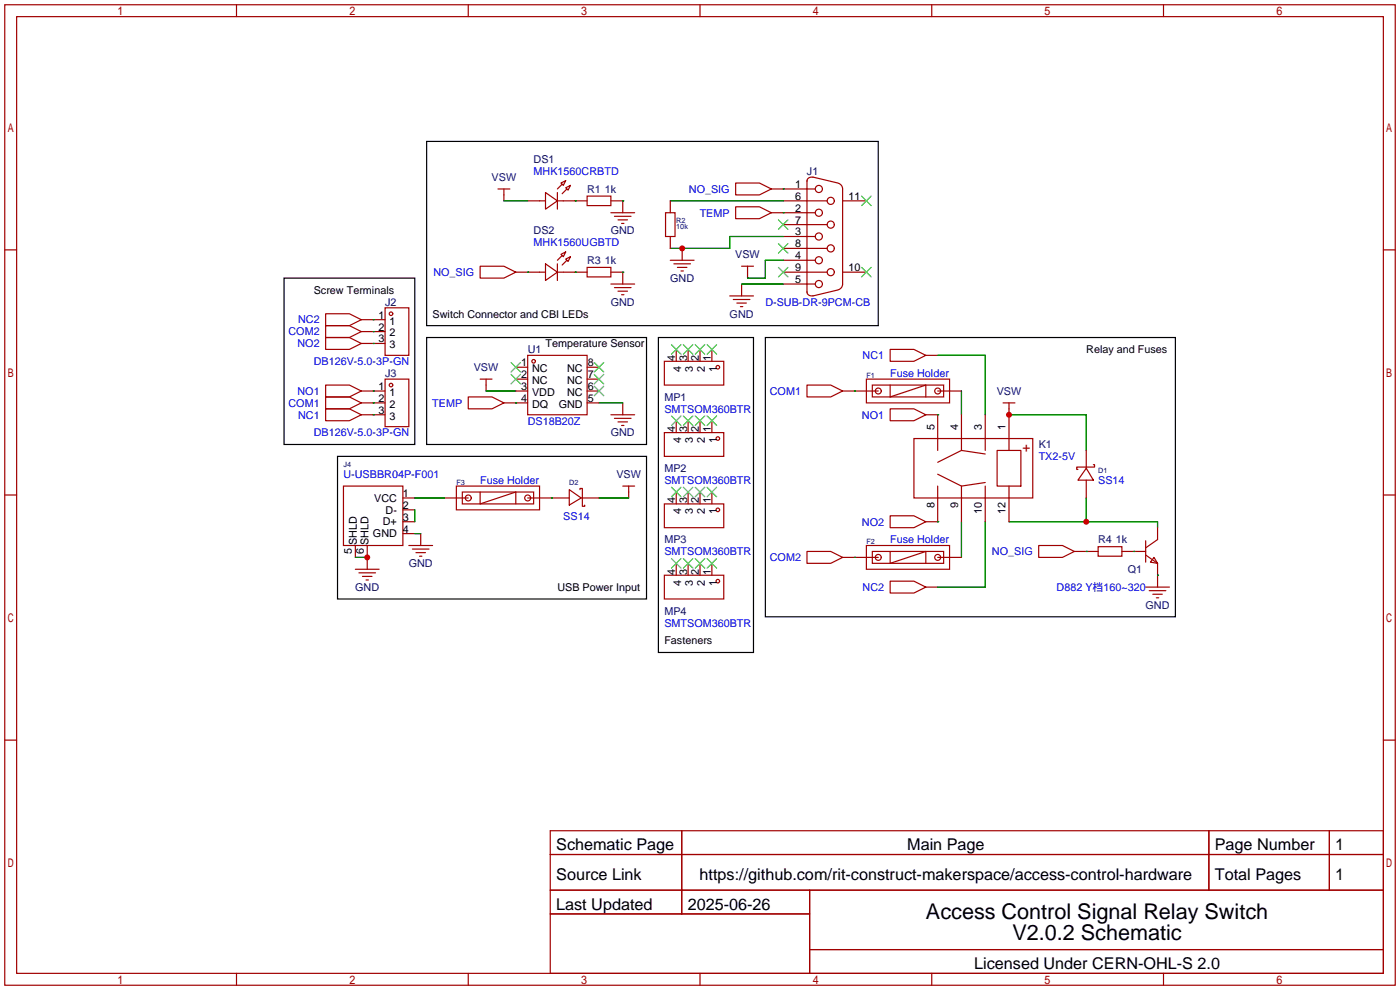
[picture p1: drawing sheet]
<svg xmlns="http://www.w3.org/2000/svg" width="299mm" height="212mm" viewBox="0 0 299 212" stroke-linecap="round" stroke-linejoin="round" font-family="sans-serif">
<g fill="none" stroke="#a10000" stroke-width=".25">
<path d="M1 1h297.2v209.6h-297.2zM3.6 3.6h292.1v204.4h-292.1zM50.5 1v2.6M100.1 1v2.6M149.6 1v2.6M199.1 1v2.6M248.7 1v2.6M119.9 39.1l1-.5-.5 1zM120.1 39.4l-1 1M157.2 39.1h5.1l2.5 1.3-2.5 1.3h-5.1zM172.5 38.6v23.9M173.7 37.8l5.4 1.3"/>
<path d="M173.8 37.9a1 1 0 0 0-1.3 .8M179.2 39.2a1.27 1.27 0 0 1 .9 1.2v20.3a1.27 1.27 0 0 1-1 1.2M1 53.4h2.6M102.6 56.9h5.1l2.5 1.3-2.5 1.2h-5.1zM106.4 40.4h2.6M107.7 40.4v2.5M110.2 58.2h6.4M112.8 42.9h3.8M116.6 56.4l2.5 1.8-2.5 1.7zM116.6 41.1l2.5 1.8-2.5 1.8zM119.1 58.2h6.4M119.1 41.1v3.6"/>
<path d="M119.1 56.4v3.5M119.1 42.9h6.4M119.9 54.4l1-.6-.5 1.1zM120.1 54.6l-1 1M120.9 55.4l1-.5-.5 1zM120.9 40.1l1-.5-.5 1zM121.2 55.6l-1.1 1M121.2 40.4l-1.1 1M125.5 41.9h5.1v2h-5.1zM125.5 57.2h5.1v2h-5.1zM130.6 58.2h2.5v2.5M130.6 42.9h2.5v2.6"/>
<path d="M130.6 45.5h5M131.3 46.2h3.6M132.1 47h2M132.8 47.8h.5M142.2 45.5h2.1v5h-2.1zM143.3 55.6h5M143.3 42.9v2.6M143.3 50.5v2.6M144 56.4h3.6M144.8 57.2h2M145.5 57.9h.5M145.8 53.1v2.5"/>
<path d="M157.2 44.2h5.1l2.5 1.3-2.5 1.2h-5.1zM158.5 56.9h2.5M159.8 56.9v2.5M164.8 40.4h9.4M164.8 45.5h9.4M167.4 58.2h9.4M167.4 42.9h9.4M167.4 53.1h9.4M167.4 48h9.4M167.4 55.6h6.8M167.4 50.5h6.8M180.1 58.2h5.1"/>
<path d="M180.1 42.9h5.1M295.7 53.4h2.5M69.6 67.1h5.1l2.5 1.2-2.5 1.3h-5.1zM69.6 69.6h5.1l2.5 1.3-2.5 1.2h-5.1zM69.6 72.1h5.1l2.5 1.3-2.5 1.3h-5.1zM77.2 68.3h5.1M77.2 70.9h5.1M77.2 73.4h5.1M82.3 65.8h5.1v10.1h-5.1zM110.2 78.5h2.6M112.8 75.9h12.7v12.7h-12.7zM125.5 78.5h2.5"/>
<path d="M130.6 60.7h5M131.3 61.5h3.6M132.1 62.2h2M132.8 63h.5M142 77.2h12.7v5.1h-12.7zM144.5 74.7v2.5M147.1 74.7v2.5M149.6 74.7v2.5M152.1 74.7v2.5M156 63.2h5M156.7 64h3.6M157.5 64.8h2"/>
<path d="M158.2 65.5h.5M158.5 60.7v2.5M167.4 60.7h6.8M172.5 62.4a.95 .95 0 0 0 1.3 .8M179.1 62l-5.4 1.2M190.2 74.7h5.1l2.6 1.2-2.6 1.3h-5.1zM197.9 75.9h2.5M69.6 87.4h5.1l2.5 1.2-2.5 1.3h-5.1zM69.6 84.8h5.1l2.5 1.3-2.5 1.3h-5.1zM69.6 82.3h5.1l2.5 1.3-2.5 1.2h-5.1zM77.2 86.1h5.1M77.2 88.6h5.1"/>
<path d="M77.2 83.6h5.1M82.3 81h5.1v10.2h-5.1zM100.1 84.8h5.1l2.5 1.3-2.5 1.3h-5.1zM102.6 81h2.6M103.9 81v2.6M107.7 86.1h5.1M110.2 83.6h2.6M110.2 81h2.6M125.5 86.1h2.5M125.5 83.6h2.5M125.5 81h2.5M130.6 88.6h5"/>
<path d="M131.3 89.4h3.6M132.1 90.2h2M132.8 90.9h.5M133.1 86.1v2.5M142 92.5h12.7v5h-12.7zM144.5 89.9v2.6M147.1 89.9v2.6M149.6 89.9v2.6M152.1 89.9v2.6M172.5 82.3h5l2.6 1.3-2.6 1.2h-5zM180.1 83.6h7.6M185.2 81h17.7v5.1h-17.7z"/>
<path d="M186.4 82.3h15.3v2.5h-15.3zM190.2 87.4h5.1l2.6 1.2-2.6 1.3h-5.1zM190.2 82.3v2.5l7.7-2.5v2.5M195.3 93.7h25.4v12.7h-25.4zM197.9 88.6h2.5v7.7M200.4 83.6h5.1M205.5 88.6v7.7M210.6 97l-5.1-.7-5.1 2.5M210.6 88.6v7.7M213.1 96.3h5.1v7.6h-5.1zM214.4 86.1h2.5M215.6 86.1v10.2"/>
<path d="M232.2 96.3v3.8M233.7 99.3h.2v.5h-3.8v.5h.3M1 105.8h2.6M73.4 103.9h12.7v12.7h-12.7zM75.9 116.6v2.5M78.5 116.6v5.1M86.1 111.5h2.5M86.1 106.4h2.5M86.1 109h2.5M86.1 114h2.5M87.4 116.6h5.1M88.1 117.3h3.6"/>
<path d="M88.9 118.1h2M89.7 118.9h.5M89.9 114v2.6M95 106.4h5.1M97.5 103.9h17.8v5.1h-17.8zM98.8 105.2h15.2v2.5h-15.2zM102.6 105.2v2.5l7.6-2.5v2.5M112.8 106.4h8.9M121.7 104.6l2.5 1.8-2.5 1.5zM124 104.6v-.2h.5v3.8h.5v-.3M124.2 106.4h3.8M133.1 103.9h2.5"/>
<path d="M134.4 103.9v2.5M142 107.7h12.7v5.1h-12.7zM144.5 105.2v2.5M147.1 105.2v2.5M149.6 105.2v2.5M152.1 105.2v2.5M172.5 117.9h5l2.6 1.2-2.6 1.3h-5zM180.1 119.1h7.6M185.2 116.6h17.7v5.1h-17.7zM186.4 117.9h15.3v2.5h-15.3zM190.2 110.2h5.1l2.6 1.3-2.6 1.3h-5.1zM190.2 117.9v2.5l7.7-2.5v2.5"/>
<path d="M200.4 101.3l5.1 2.6 5.1-.8M200.4 103.9v7.6h-2.5M200.4 119.1h5.1M205.5 103.9v7.6M210.6 103.9v7.6M215.6 103.9v7.6M222 116.6h5.1l2.5 1.3-2.5 1.2h-5.1zM229.6 117.9h5.1M232.2 100.1l1.5 2.5h-3.3zM232.2 102.6v3.8M234.7 116.8h5.1v2.1h-5.1zM239.8 117.9h5.1"/>
<path d="M244.9 118.6l2.5 1.8M244.9 115.6v4.5M246.6 119.1l.8 1.3-1.5-.3zM247.4 112.8v2.5l-2.5 1.8M295.7 105.8h2.5M75.9 121.7h5.1M76.7 122.4h3.6M77.5 123.2h2M78.2 124h.5M142 122.9h12.7v5.1h-12.7zM144.5 120.4v2.5M147.1 120.4v2.5"/>
<path d="M149.6 120.4v2.5M152.1 120.4v2.5M190.2 124.2h5.1l2.6 1.3-2.6 1.2h-5.1zM197.9 125.5h2.5M244.9 125.5h5M245.6 126.2h3.6M246.4 127h2M247.1 127.8h.5M247.4 120.4v5.1M1 158.2h2.6M295.7 158.2h2.5M117.6 177.5h178.1v30.5h-178.1z"/>
<path d="M145.7 177.5v17.8M258.4 177.5v12.7M284.1 177.5v12.7M117.6 182.6h178.1M117.6 190.2h178.1M117.6 195.3h55.4M173 190.2v17.8M50.5 208v2.6M100.1 208v2.6M149.6 208v2.6M173 202.9h122.7M199.1 208v2.6"/>
<path d="M248.7 208v2.6"/>
<circle cx="175" cy="50.5" r=".76"/>
<circle cx="175" cy="45.5" r=".76"/>
<circle cx="175" cy="40.4" r=".76"/>
<circle cx="175" cy="55.6" r=".76"/>
<circle cx="177.5" cy="53.1" r=".76"/>
<circle cx="177.5" cy="58.2" r=".76"/>
<circle cx="177.5" cy="48" r=".76"/>
<circle cx="177.5" cy="42.9" r=".76"/>
<circle cx="83.6" cy="67.1" r=".38"/>
<circle cx="114" cy="77.2" r=".38"/>
<circle cx="153.4" cy="78.5" r=".38"/>
<circle cx="175" cy="60.7" r=".76"/>
<circle cx="83.6" cy="82.3" r=".38"/>
<circle cx="153.4" cy="93.7" r=".38"/>
<circle cx="187.7" cy="83.6" r=".63"/>
<circle cx="200.4" cy="83.6" r=".63"/>
<circle cx="100.1" cy="106.4" r=".63"/>
<circle cx="112.8" cy="106.4" r=".63"/>
<circle cx="153.4" cy="109" r=".38"/>
<circle cx="187.7" cy="119.1" r=".63"/>
<circle cx="200.4" cy="119.1" r=".63"/>
<circle cx="153.4" cy="124.2" r=".38"/>
</g>
<g fill="none" stroke="#008700" stroke-width=".25">
<path d="M107.7 42.9h5.1M112.8 58.2h.1M122.9 58.2h.1M122.9 42.9h.1M133.1 58.2h.1M133.1 42.9h.1M143.3 42.9h24.1M167.4 40.4h.1M167.4 45.5h.1M167.4 50.5h-11.4v2.6h-12.7M167.4 55.6h-3.8v3.8h-3.8M79.8 68.3h.1"/>
<path d="M79.8 70.9h.1M79.8 73.4h.1M158.5 60.7h8.9M200.4 75.9h10.2v12.7M79.8 88.6h.1M79.8 86.1h.1M79.8 83.6h.1M103.9 83.6h6.3M110.2 86.1h.1M128 86.1h5.1M182.6 83.6h.1M200.4 88.6h.1"/>
<path d="M205.5 83.6v5M215.6 88.6h16.6v7.7M75.9 119.1h2.6M88.6 106.4h6.4M88.6 114h1.3M88.6 109v2.5M117.9 106.4h.1M128 106.4h6.4M182.6 119.1h.1M200.4 111.5h.1M205.5 111.5v7.6M210.6 111.5v14h-10.2"/>
<path d="M215.6 111.5h31.8v1.3M232.2 117.9h.1M232.2 106.4v5.1M242.3 117.9h.1M247.4 122.9h.1"/>
</g>
<g fill="none" stroke="#3c3" stroke-width=".25">
<path d="M166.4 57.2l2 2M166.4 52.1l2 2M166.4 47l2 2M168.4 57.2l-2 2M168.4 52.1l-2 2M168.4 47l-2 2M184.1 57.2l2.1 2M184.1 41.9l2.1 2M186.2 57.2l-2.1 2M186.2 41.9l-2.1 2M109.2 77.5l2.1 2M111.3 77.5l-2.1 2"/>
<path d="M127 77.5l2 2M129 77.5l-2 2M143.5 73.7l2 2M145.5 73.7l-2 2M146 73.7l2.1 2M148.1 73.7l-2.1 2M148.6 73.7l2 2M150.6 73.7l-2 2M151.1 73.7l2.1 2M153.2 73.7l-2.1 2M109.2 80l2.1 2M111.3 80l-2.1 2"/>
<path d="M127 82.5l2 2.1M127 80l2 2M129 82.5l-2 2.1M129 80l-2 2M143.5 88.9l2 2M145.5 88.9l-2 2M146 88.9l2.1 2M148.1 88.9l-2.1 2M148.6 88.9l2 2M150.6 88.9l-2 2M151.1 88.9l2.1 2M153.2 88.9l-2.1 2"/>
<path d="M143.5 104.1l2 2.1M143.5 119.4l2 2M145.5 104.1l-2 2.1M145.5 119.4l-2 2M146 104.1l2.1 2.1M146 119.4l2.1 2M148.1 104.1l-2.1 2.1M148.1 119.4l-2.1 2M148.6 104.1l2 2.1M148.6 119.4l2 2M150.6 104.1l-2 2.1M150.6 119.4l-2 2"/>
<path d="M151.1 104.1l2.1 2.1M151.1 119.4l2.1 2M153.2 104.1l-2.1 2.1M153.2 119.4l-2.1 2"/>
</g>
<path d="M91.2 30.2h96.5v39.4h-96.5zM60.7 59.4h27.9v35.6h-27.9zM91.2 72.1h47v22.9h-47zM140.7 72.1h20.3v67.3h-20.3zM163.6 72.1h87.6v59.7h-87.6zM72.1 97.5h66.1v30.5h-66.1z" fill="none" stroke="#000" stroke-width=".25"/>
<g fill="#c00">
<circle cx="215.6" cy="88.6" r=".63"/>
<circle cx="232.2" cy="111.5" r=".63"/>
<circle cx="145.8" cy="53.1" r=".63"/>
<circle cx="78.5" cy="119.1" r=".63"/>
</g>
<g font-size="4.6">
<text x="197.9" y="196.3">Access Control Signal Relay Switch</text>
<text x="216.4" y="200.9">V2.0.2 Schematic</text>
</g>
<g font-size="3.5">
<text x="118.9" y="181.8">Schematic Page</text>
<text x="193.9" y="181.8">Main Page</text>
<text x="259.6" y="181.8">Page Number</text>
<text x="285.4" y="181.8">1</text>
<text x="118.9" y="188.1">Source Link</text>
<text x="149.5" y="188.1">https://github.com/rit-construct-makerspace/access-control-hardware</text>
<text x="259.6" y="188.1">Total Pages</text>
<text x="285.4" y="188.1">1</text>
<text x="118.9" y="194.5">Last Updated</text>
<text x="147" y="194.5">2025-06-26</text>
<text x="208.2" y="207.2">Licensed Under CERN-OHL-S 2.0</text>
</g>
<text font-size="2.9" fill="#a00000" x="218.5" y="96.6">+</text>
<g font-size="2.3" fill="#000080">
<text x="114" y="34.8">DS1</text>
<text x="105.1" y="38.7">VSW</text>
<text x="125.5" y="41.2">R1</text>
<text x="129.3" y="41.2">1k</text>
<text x="172.5" y="37.4">J1</text>
<text x="114" y="50.1">DS2</text>
<text x="130.5" y="50.1">GND</text>
<text x="125.5" y="56.4">R3</text>
<text x="129.3" y="56.4">1k</text>
<text x="157.1" y="55.2">VSW</text>
<text x="82.3" y="65.3">J2</text>
<text x="130.5" y="65.3">GND</text>
<text x="143.2" y="60.2">GND</text>
<text x="155.9" y="67.9">GND</text>
<text x="112.8" y="75.5">U1</text>
<text x="82.3" y="80.6">J3</text>
<text x="101.3" y="79.3">VSW</text>
<text x="142" y="85.6">MP1</text>
<text x="213" y="84.4">VSW</text>
<text x="130.5" y="93.3">GND</text>
<text x="222" y="95.8">K1</text>
<text x="142" y="100.9">MP2</text>
<text x="131.7" y="102.2">VSW</text>
<text x="142" y="116.1">MP3</text>
<text x="234.7" y="116.1">R4</text>
<text x="238.5" y="116.1">1k</text>
<text x="87.4" y="121.2">GND</text>
<text x="241" y="122.5">Q1</text>
<text x="75.9" y="126.3">GND</text>
<text x="142" y="131.4">MP4</text>
<text x="244.8" y="130.1">GND</text>
</g>
<g font-size="2.3" fill="#00f">
<text x="114" y="37.4">MHK1560CRBTD</text>
<text x="147.2" y="41.2">NO_SIG</text>
<text x="149.5" y="46.3">TEMP</text>
<text x="114" y="52.6">MHK1560UGBTD</text>
<text x="92.6" y="59">NO_SIG</text>
<text x="163.6" y="65.3">D-SUB-DR-9PCM-CB</text>
<text x="61.7" y="71.7">COM2</text>
<text x="63.7" y="69.1">NC2</text>
<text x="63.6" y="74.2">NO2</text>
<text x="184.4" y="76.8">NC1</text>
<text x="67.1" y="78">DB126V-5.0-3P-GN</text>
<text x="190.2" y="80.6">Fuse Holder</text>
<text x="61.7" y="86.9">COM1</text>
<text x="63.6" y="84.4">NO1</text>
<text x="63.7" y="89.5">NC1</text>
<text x="92.4" y="86.9">TEMP</text>
<text x="142" y="88.2">SMTSOM360BTR</text>
<text x="164.5" y="84.4">COM1</text>
<text x="184.2" y="89.5">NO1</text>
<text x="67.1" y="93.3">DB126V-5.0-3P-GN</text>
<text x="112.8" y="90.7">DS18B20Z</text>
<text x="222" y="98.3">TX2-5V</text>
<text x="73.4" y="102.2">U-USBBR04P-F001</text>
<text x="102.6" y="103.4">Fuse Holder</text>
<text x="142" y="103.4">SMTSOM360BTR</text>
<text x="234.7" y="103.4">SS14</text>
<text x="120.4" y="111">SS14</text>
<text x="184.2" y="112.3">NO2</text>
<text x="142" y="118.7">SMTSOM360BTR</text>
<text x="164.5" y="119.9">COM2</text>
<text x="190.2" y="116.1">Fuse Holder</text>
<text x="212" y="118.7">NO_SIG</text>
<text x="184.4" y="126.3">NC2</text>
<text x="225.8" y="126.3">D882 Y档160~320</text>
<text x="142" y="133.9">SMTSOM360BTR</text>
</g>
<g font-size="2.3">
<text x="169.9" y="40.2">1</text>
<text x="169.9" y="47.8">7</text>
<text x="169.9" y="42.7">6</text>
<text x="169.9" y="45.2">2</text>
<text x="181.4" y="42.7">11</text>
<text x="169.9" y="52.9">8</text>
<text x="169.9" y="50.3">3</text>
<text x="169.9" y="57.9">9</text>
<text x="169.9" y="55.4">4</text>
<text x="181.4" y="57.9">10</text>
<text x="67.1" y="62.8">Screw Terminals</text>
<text x="169.9" y="60.5">5</text>
<text x="80.9" y="68.1">1</text>
<text x="80.9" y="70.6">2</text>
<text x="83.2" y="69.4">1</text>
<text x="83.2" y="71.9">2</text>
<text x="92.5" y="67.9">Switch Connector and CBI LEDs</text>
<text x="80.9" y="73.2">3</text>
<text x="83.2" y="74.4">3</text>
<text x="116.6" y="74.2">Temperature Sensor</text>
<text x="144.3" y="77.1" transform="rotate(-90 144.3 77.1)">4</text>
<text x="146.8" y="77.1" transform="rotate(-90 146.8 77.1)">3</text>
<text x="149.4" y="77.1" transform="rotate(-90 149.4 77.1)">2</text>
<text x="151.9" y="77.1" transform="rotate(-90 151.9 77.1)">1</text>
<text x="232.2" y="75.5">Relay and Fuses</text>
<text x="80.9" y="83.3">1</text>
<text x="111.4" y="78.3">1</text>
<text x="111.4" y="80.8">2</text>
<text x="111.4" y="83.3">3</text>
<text x="113.7" y="79.5">NC</text>
<text x="113.7" y="82.1">NC</text>
<text x="121.2" y="82.1">NC</text>
<text x="121.2" y="79.5">NC</text>
<text x="125.6" y="83.3">6</text>
<text x="125.6" y="80.8">7</text>
<text x="125.6" y="78.3">8</text>
<text x="145.6" y="79.4" transform="rotate(-90 145.6 79.4)">4</text>
<text x="148.1" y="79.4" transform="rotate(-90 148.1 79.4)">3</text>
<text x="150.6" y="79.4" transform="rotate(-90 150.6 79.4)">2</text>
<text x="153.2" y="79.4" transform="rotate(-90 153.2 79.4)">1</text>
<text x="80.9" y="85.9">2</text>
<text x="80.9" y="88.4">3</text>
<text x="83.2" y="84.6">1</text>
<text x="83.2" y="87.1">2</text>
<text x="83.2" y="89.7">3</text>
<text x="111.4" y="85.9">4</text>
<text x="113.7" y="84.6">VDD</text>
<text x="113.7" y="87.1">DQ</text>
<text x="119.4" y="87.1">GND</text>
<text x="121.2" y="84.6">NC</text>
<text x="125.6" y="85.9">5</text>
<text x="144.3" y="92.3" transform="rotate(-90 144.3 92.3)">4</text>
<text x="145.6" y="94.7" transform="rotate(-90 145.6 94.7)">4</text>
<text x="146.8" y="92.3" transform="rotate(-90 146.8 92.3)">3</text>
<text x="148.1" y="94.7" transform="rotate(-90 148.1 94.7)">3</text>
<text x="149.4" y="92.3" transform="rotate(-90 149.4 92.3)">2</text>
<text x="150.6" y="94.7" transform="rotate(-90 150.6 94.7)">2</text>
<text x="151.9" y="92.3" transform="rotate(-90 151.9 92.3)">1</text>
<text x="153.2" y="94.7" transform="rotate(-90 153.2 94.7)">1</text>
<text x="199.7" y="92" transform="rotate(-90 199.7 92)">5</text>
<text x="204.8" y="92" transform="rotate(-90 204.8 92)">4</text>
<text x="209.8" y="92" transform="rotate(-90 209.8 92)">3</text>
<text x="214.9" y="92" transform="rotate(-90 214.9 92)">1</text>
<text x="80" y="107.2">VCC</text>
<text x="86.1" y="106.2">1</text>
<text x="144.3" y="107.6" transform="rotate(-90 144.3 107.6)">4</text>
<text x="146.8" y="107.6" transform="rotate(-90 146.8 107.6)">3</text>
<text x="149.4" y="107.6" transform="rotate(-90 149.4 107.6)">2</text>
<text x="151.9" y="107.6" transform="rotate(-90 151.9 107.6)">1</text>
<text x="81.8" y="112.3">D+</text>
<text x="82.4" y="109.8">D-</text>
<text x="86.1" y="108.7">2</text>
<text x="86.1" y="111.3">3</text>
<text x="86.1" y="113.8">4</text>
<text x="145.6" y="109.9" transform="rotate(-90 145.6 109.9)">4</text>
<text x="148.1" y="109.9" transform="rotate(-90 148.1 109.9)">3</text>
<text x="150.6" y="109.9" transform="rotate(-90 150.6 109.9)">2</text>
<text x="153.2" y="109.9" transform="rotate(-90 153.2 109.9)">1</text>
<text x="199.7" y="108.5" transform="rotate(-90 199.7 108.5)">8</text>
<text x="204.8" y="108.5" transform="rotate(-90 204.8 108.5)">9</text>
<text x="209.8" y="109.8" transform="rotate(-90 209.8 109.8)">10</text>
<text x="214.9" y="109.8" transform="rotate(-90 214.9 109.8)">12</text>
<text x="75.2" y="118.4" transform="rotate(-90 75.2 118.4)">5</text>
<text x="76.2" y="116.6" transform="rotate(-90 76.2 116.6)">SHLD</text>
<text x="77.8" y="118.4" transform="rotate(-90 77.8 118.4)">6</text>
<text x="78.8" y="116.6" transform="rotate(-90 78.8 116.6)">SHLD</text>
<text x="79.7" y="114.8">GND</text>
<text x="144.3" y="122.8" transform="rotate(-90 144.3 122.8)">4</text>
<text x="145.6" y="125.2" transform="rotate(-90 145.6 125.2)">4</text>
<text x="146.8" y="122.8" transform="rotate(-90 146.8 122.8)">3</text>
<text x="148.1" y="125.2" transform="rotate(-90 148.1 125.2)">3</text>
<text x="149.4" y="122.8" transform="rotate(-90 149.4 122.8)">2</text>
<text x="150.6" y="125.2" transform="rotate(-90 150.6 125.2)">2</text>
<text x="151.9" y="122.8" transform="rotate(-90 151.9 122.8)">1</text>
<text x="153.2" y="125.2" transform="rotate(-90 153.2 125.2)">1</text>
<text x="119.1" y="126.3">USB Power Input</text>
<text x="142" y="137.7">Fasteners</text>
</g>
<g font-size="1.6" fill="#000080">
<text x="144.5" y="47.7">R2</text>
<text x="144.5" y="49">10k</text>
<text x="185.2" y="80.7">F1</text>
<text x="73.4" y="99.8">J4</text>
<text x="234.7" y="101">D1</text>
<text x="97.5" y="103.6">F3</text>
<text x="121.7" y="103.6">D2</text>
<text x="185.2" y="116.3">F2</text>
</g>
</svg>
